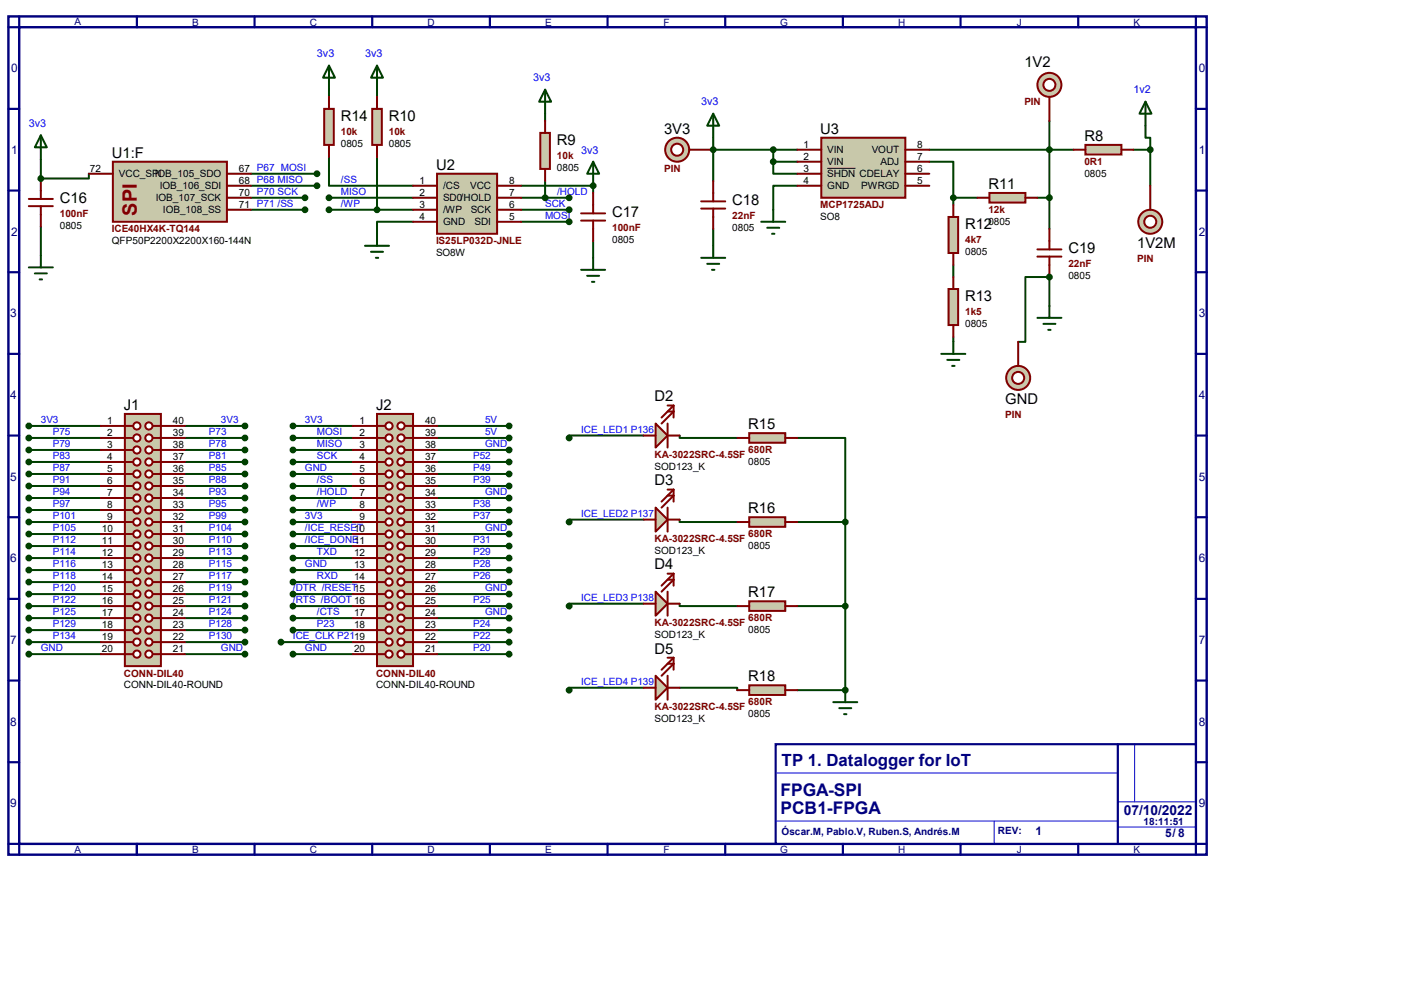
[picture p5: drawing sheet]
<svg xmlns="http://www.w3.org/2000/svg" width="297mm" height="210mm" viewBox="0 0 297 210" stroke-linecap="round" stroke-linejoin="round" font-family="sans-serif">
<path d="M1.8 3.5h253.5v177.3h-253.5zM4.1 5.8h248.9v172.7h-248.9z" fill="none" stroke="#000080" stroke-width=".51"/>
<path d="M4.1 3.5v2.3h-2.3M29 3.5v2.3" fill="none" stroke="#000080" stroke-width=".47"/>
<path d="M164.1 157.4h88.9v21.1h-88.9z" fill="#fff" stroke="#000080" stroke-width=".47"/>
<g fill="none" stroke="#000080" stroke-width=".47">
<path d="M53.8 3.5v2.3M78.7 3.5v2.3M103.6 3.5v2.3M128.5 3.5v2.3M153.4 3.5v2.3M178.3 3.5v2.3M203.2 3.5v2.3M228.1 3.5v2.3M253 3.5v2.3h2.3M1.8 23h2.3M253 23h2.3M1.8 40.3h2.3"/>
<path d="M1.8 57.6h2.3M253 40.3h2.3M253 57.6h2.3M1.8 74.8h2.3M253 74.8h2.3M1.8 92.1h2.3M253 92.1h2.3M1.8 109.4h2.3M253 109.4h2.3M1.8 126.7h2.3M253 126.7h2.3M1.8 143.9h2.3"/>
<path d="M236.5 157.4v21.1M253 143.9h2.3M1.8 178.5h2.3v2.3M1.8 161.2h2.3M29 178.5v2.3M53.8 178.5v2.3M78.7 178.5v2.3M103.6 178.5v2.3M128.5 178.5v2.3M153.4 178.5v2.3M178.3 178.5v2.3M203.2 178.5v2.3"/>
<path d="M228.1 178.5v2.3M253 161.2h2.3M255.3 178.5h-2.3v2.3"/>
</g>
<path d="M240 157.4v12.2M164.1 173.7h72.4M164.3 163.5h71.9M210.3 173.7v4.8M236.5 169.6h16.2M236.5 174.9h16.5" fill="none" stroke="#0000c0" stroke-width=".21"/>
<path d="M8.6 33.7v4.1M168.7 39.3h-5.1v5.1M8.6 47.9v6.1M87.4 46.9h-7.6v2.5M125.5 51v3.5M150.9 48.4v3.6" fill="none" stroke="#004000" stroke-width=".42"/>
<circle cx="8.6" cy="37.8" r=".21" fill="#004000"/>
<path d="M69.6 19v1.5M79.8 19v1.5M18.8 36.7v1.1h-10.2M69.6 33.2v6.1h17.8M115.3 24v1.6M125.5 39.3v1.5" fill="none" stroke="#004000" stroke-width=".42"/>
<circle cx="125.5" cy="39.3" r=".21" fill="#004000"/>
<path d="M110.2 39.3h15.3M150.9 31.7h17.8M150.9 29.1v9.2M163.6 34.2v2.5h5.1M163.6 34.2h5.1M163.6 31.7v2.5" fill="none" stroke="#004000" stroke-width=".42"/>
<circle cx="150.9" cy="31.7" r=".21" fill="#004000"/>
<path d="M196.6 34.2h5.1v7.6M201.7 41.8v1.5M201.7 56v2.6M201.7 41.8h5.1M222 58.6h-5.1v13.7h-1.5M201.7 71.3v1" fill="none" stroke="#004000" stroke-width=".42"/>
<circle cx="222" cy="58.6" r=".21" fill="#004000"/>
<path d="M196.6 31.7h30.5M222 25.6v22.8M239.8 31.7h3.5M242.3 26.6v2.5h1v2.6M243.3 31.7v7.6M219.5 41.8h2.5M222 58.6v6.1M168.7 146h10.1" fill="none" stroke="#004000" stroke-width=".42"/>
<circle cx="178.8" cy="146" r=".21" fill="#004000"/>
<g fill="none" stroke="#004000" stroke-width=".42">
<path d="M53.1 36.7h14M53.1 39.3h14M79.8 33.2v11.2M115.3 38.3v3.5M53.1 41.8h11.4M53.1 44.4h11.4M69.6 41.8h17.8M69.6 44.4h17.8M110.2 41.8h10.2M110.2 44.4h10.2M110.2 46.9h10.2M6.1 90.1h15.2"/>
<path d="M6.1 92.6h15.2M6.1 95.2h15.2M6.1 97.7h15.2M39.1 90.1h12.7M39.1 92.6h12.7M39.1 95.2h12.7M39.1 97.7h12.7M62 90.1h12.7M62 92.6h12.7M62 95.2h12.7M62 97.7h12.7M92.5 90.1h15.2"/>
<path d="M92.5 92.6h15.2M92.5 95.2h15.2M92.5 97.7h15.2M136.1 92.1h-15.7v.5M143.8 92.1v.5h12.2M168.7 92.6h10.1v17.8M6.1 110.4h15.2M6.1 100.2h15.2M6.1 102.8h15.2M6.1 105.3h15.2M6.1 107.9h15.2M6.1 112.9h15.2"/>
<path d="M6.1 115.5h15.2M6.1 118h15.2M39.1 110.4h12.7M39.1 100.2h12.7M39.1 102.8h12.7M39.1 105.3h12.7M39.1 107.9h12.7M39.1 112.9h12.7M39.1 115.5h12.7M39.1 118h12.7M62 110.4h12.7M62 100.2h12.7"/>
<path d="M62 102.8h12.7M62 105.3h12.7M62 107.9h12.7M62 112.9h12.7M62 115.5h12.7M62 118h12.7M92.5 110.4h15.2M92.5 100.2h15.2M92.5 102.8h15.2M92.5 105.3h15.2M92.5 107.9h15.2M92.5 112.9h15.2"/>
<path d="M92.5 115.5h15.2M92.5 118h15.2M136.1 109.9h-15.7v.5M143.8 109.9v.5h12.2M168.7 110.4h10.1M178.8 110.4v35.6M6.1 128.2h15.2M6.1 120.6h15.2M6.1 123.1h15.2M6.1 125.6h15.2M6.1 130.7h15.2M6.1 133.3h15.2"/>
<path d="M6.1 135.8h15.2M6.1 138.3h15.2M39.1 128.2h12.7M39.1 120.6h12.7M39.1 123.1h12.7M39.1 125.6h12.7M39.1 130.7h12.7M39.1 133.3h12.7M39.1 135.8h12.7M39.1 138.3h12.7M59.4 135.8h15.3M62 128.2h12.7"/>
<path d="M62 120.6h12.7M62 123.1h12.7M62 125.6h12.7M62 130.7h12.7M62 133.3h12.7M62 138.3h12.7M92.5 128.2h15.2M92.5 120.6h15.2M92.5 123.1h15.2M92.5 125.6h15.2M92.5 130.7h15.2M92.5 133.3h15.2"/>
<path d="M92.5 135.8h15.2M92.5 138.3h15.2M136.1 127.7h-15.7v.5M143.8 127.7v.5h12.2M168.7 128.2h10.1M136.1 145.5h-15.7v.5M143.8 145.5h12.2v.5"/>
</g>
<path d="M23.9 34.2h24.1v12.7h-24.1z" fill="#c8c8aa" stroke="#800000" stroke-width=".42"/>
<path d="M18.8 36.7h5.1M48 36.7h5.1M48 39.3h5.1M48 41.8h5.1M48 44.4h5.1" fill="none" stroke="#800000" stroke-width=".42"/>
<path d="M92.5 36.7h12.7v12.7h-12.7z" fill="#c8c8aa" stroke="#800000" stroke-width=".42"/>
<path d="M87.4 39.3h5.1M105.2 39.3h5M87.4 41.8h5.1M87.4 44.4h5.1M87.4 46.9h5.1M105.2 41.8h5M105.2 44.4h5M105.2 46.9h5" fill="none" stroke="#800000" stroke-width=".42"/>
<path d="M173.7 29.1h17.8v12.7h-17.8z" fill="#c8c8aa" stroke="#800000" stroke-width=".42"/>
<path d="M168.7 31.7h5M168.7 34.2h5M168.7 36.7h5M168.7 39.3h5M191.5 31.7h5.1M191.5 34.2h5.1M191.5 36.7h5.1M191.5 39.3h5.1" fill="none" stroke="#800000" stroke-width=".42"/>
<path d="M175 35.6h6" fill="none" stroke="#000" stroke-width=".21"/>
<path d="M26.4 87.5h7.6v53.4h-7.6z" fill="#c8c8aa" stroke="#800000" stroke-width=".42"/>
<path d="M26.4 90.1h1.8" fill="none" stroke="#800000" stroke-width=".42"/>
<circle cx="29" cy="90.1" r=".76" fill="#fff" stroke="#800000" stroke-width=".42"/>
<path d="M26.4 92.6h1.8" fill="none" stroke="#800000" stroke-width=".42"/>
<circle cx="29" cy="92.6" r=".76" fill="#fff" stroke="#800000" stroke-width=".42"/>
<path d="M26.4 95.2h1.8" fill="none" stroke="#800000" stroke-width=".42"/>
<circle cx="29" cy="95.2" r=".76" fill="#fff" stroke="#800000" stroke-width=".42"/>
<path d="M26.4 97.7h1.8" fill="none" stroke="#800000" stroke-width=".42"/>
<circle cx="29" cy="97.7" r=".76" fill="#fff" stroke="#800000" stroke-width=".42"/>
<path d="M32.3 90.1h1.7" fill="none" stroke="#800000" stroke-width=".42"/>
<circle cx="31.5" cy="90.1" r=".76" fill="#fff" stroke="#800000" stroke-width=".42"/>
<path d="M32.3 92.6h1.7" fill="none" stroke="#800000" stroke-width=".42"/>
<circle cx="31.5" cy="92.6" r=".76" fill="#fff" stroke="#800000" stroke-width=".42"/>
<path d="M32.3 95.2h1.7" fill="none" stroke="#800000" stroke-width=".42"/>
<circle cx="31.5" cy="95.2" r=".76" fill="#fff" stroke="#800000" stroke-width=".42"/>
<path d="M32.3 97.7h1.7" fill="none" stroke="#800000" stroke-width=".42"/>
<circle cx="31.5" cy="97.7" r=".76" fill="#fff" stroke="#800000" stroke-width=".42"/>
<path d="M26.4 100.2h1.8" fill="none" stroke="#800000" stroke-width=".42"/>
<circle cx="29" cy="100.2" r=".76" fill="#fff" stroke="#800000" stroke-width=".42"/>
<path d="M32.3 100.2h1.7" fill="none" stroke="#800000" stroke-width=".42"/>
<circle cx="31.5" cy="100.2" r=".76" fill="#fff" stroke="#800000" stroke-width=".42"/>
<path d="M26.4 102.8h1.8" fill="none" stroke="#800000" stroke-width=".42"/>
<circle cx="29" cy="102.8" r=".76" fill="#fff" stroke="#800000" stroke-width=".42"/>
<path d="M32.3 102.8h1.7" fill="none" stroke="#800000" stroke-width=".42"/>
<circle cx="31.5" cy="102.8" r=".76" fill="#fff" stroke="#800000" stroke-width=".42"/>
<path d="M26.4 105.3h1.8" fill="none" stroke="#800000" stroke-width=".42"/>
<circle cx="29" cy="105.3" r=".76" fill="#fff" stroke="#800000" stroke-width=".42"/>
<path d="M32.3 105.3h1.7" fill="none" stroke="#800000" stroke-width=".42"/>
<circle cx="31.5" cy="105.3" r=".76" fill="#fff" stroke="#800000" stroke-width=".42"/>
<path d="M26.4 107.9h1.8" fill="none" stroke="#800000" stroke-width=".42"/>
<circle cx="29" cy="107.9" r=".76" fill="#fff" stroke="#800000" stroke-width=".42"/>
<path d="M32.3 107.9h1.7" fill="none" stroke="#800000" stroke-width=".42"/>
<circle cx="31.5" cy="107.9" r=".76" fill="#fff" stroke="#800000" stroke-width=".42"/>
<path d="M26.4 110.4h1.8" fill="none" stroke="#800000" stroke-width=".42"/>
<circle cx="29" cy="110.4" r=".76" fill="#fff" stroke="#800000" stroke-width=".42"/>
<path d="M32.3 110.4h1.7" fill="none" stroke="#800000" stroke-width=".42"/>
<circle cx="31.5" cy="110.4" r=".76" fill="#fff" stroke="#800000" stroke-width=".42"/>
<path d="M26.4 112.9h1.8" fill="none" stroke="#800000" stroke-width=".42"/>
<circle cx="29" cy="112.9" r=".76" fill="#fff" stroke="#800000" stroke-width=".42"/>
<path d="M32.3 112.9h1.7" fill="none" stroke="#800000" stroke-width=".42"/>
<circle cx="31.5" cy="112.9" r=".76" fill="#fff" stroke="#800000" stroke-width=".42"/>
<path d="M26.4 115.5h1.8" fill="none" stroke="#800000" stroke-width=".42"/>
<circle cx="29" cy="115.5" r=".76" fill="#fff" stroke="#800000" stroke-width=".42"/>
<path d="M32.3 115.5h1.7" fill="none" stroke="#800000" stroke-width=".42"/>
<circle cx="31.5" cy="115.5" r=".76" fill="#fff" stroke="#800000" stroke-width=".42"/>
<path d="M26.4 118h1.8" fill="none" stroke="#800000" stroke-width=".42"/>
<circle cx="29" cy="118" r=".76" fill="#fff" stroke="#800000" stroke-width=".42"/>
<path d="M32.3 118h1.7" fill="none" stroke="#800000" stroke-width=".42"/>
<circle cx="31.5" cy="118" r=".76" fill="#fff" stroke="#800000" stroke-width=".42"/>
<path d="M26.4 120.6h1.8" fill="none" stroke="#800000" stroke-width=".42"/>
<circle cx="29" cy="120.6" r=".76" fill="#fff" stroke="#800000" stroke-width=".42"/>
<path d="M32.3 120.6h1.7" fill="none" stroke="#800000" stroke-width=".42"/>
<circle cx="31.5" cy="120.6" r=".76" fill="#fff" stroke="#800000" stroke-width=".42"/>
<path d="M26.4 123.1h1.8" fill="none" stroke="#800000" stroke-width=".42"/>
<circle cx="29" cy="123.1" r=".76" fill="#fff" stroke="#800000" stroke-width=".42"/>
<path d="M32.3 123.1h1.7" fill="none" stroke="#800000" stroke-width=".42"/>
<circle cx="31.5" cy="123.1" r=".76" fill="#fff" stroke="#800000" stroke-width=".42"/>
<path d="M26.4 125.6h1.8" fill="none" stroke="#800000" stroke-width=".42"/>
<circle cx="29" cy="125.6" r=".76" fill="#fff" stroke="#800000" stroke-width=".42"/>
<path d="M32.3 125.6h1.7" fill="none" stroke="#800000" stroke-width=".42"/>
<circle cx="31.5" cy="125.6" r=".76" fill="#fff" stroke="#800000" stroke-width=".42"/>
<path d="M26.4 128.2h1.8" fill="none" stroke="#800000" stroke-width=".42"/>
<circle cx="29" cy="128.2" r=".76" fill="#fff" stroke="#800000" stroke-width=".42"/>
<path d="M32.3 128.2h1.7" fill="none" stroke="#800000" stroke-width=".42"/>
<circle cx="31.5" cy="128.2" r=".76" fill="#fff" stroke="#800000" stroke-width=".42"/>
<path d="M26.4 130.7h1.8" fill="none" stroke="#800000" stroke-width=".42"/>
<circle cx="29" cy="130.7" r=".76" fill="#fff" stroke="#800000" stroke-width=".42"/>
<path d="M32.3 130.7h1.7" fill="none" stroke="#800000" stroke-width=".42"/>
<circle cx="31.5" cy="130.7" r=".76" fill="#fff" stroke="#800000" stroke-width=".42"/>
<path d="M26.4 133.3h1.8" fill="none" stroke="#800000" stroke-width=".42"/>
<circle cx="29" cy="133.3" r=".76" fill="#fff" stroke="#800000" stroke-width=".42"/>
<path d="M32.3 133.3h1.7" fill="none" stroke="#800000" stroke-width=".42"/>
<circle cx="31.5" cy="133.3" r=".76" fill="#fff" stroke="#800000" stroke-width=".42"/>
<path d="M26.4 135.8h1.8" fill="none" stroke="#800000" stroke-width=".42"/>
<circle cx="29" cy="135.8" r=".76" fill="#fff" stroke="#800000" stroke-width=".42"/>
<path d="M32.3 135.8h1.7" fill="none" stroke="#800000" stroke-width=".42"/>
<circle cx="31.5" cy="135.8" r=".76" fill="#fff" stroke="#800000" stroke-width=".42"/>
<path d="M26.4 138.3h1.8" fill="none" stroke="#800000" stroke-width=".42"/>
<circle cx="29" cy="138.3" r=".76" fill="#fff" stroke="#800000" stroke-width=".42"/>
<path d="M32.3 138.3h1.7" fill="none" stroke="#800000" stroke-width=".42"/>
<circle cx="31.5" cy="138.3" r=".76" fill="#fff" stroke="#800000" stroke-width=".42"/>
<g fill="none" stroke="#800000" stroke-width=".42">
<path d="M21.3 90.1h5.1M21.3 92.6h5.1M21.3 95.2h5.1M21.3 97.7h5.1M34 90.1h5.1M34 92.6h5.1M34 95.2h5.1M34 97.7h5.1M21.3 100.2h5.1M21.3 102.8h5.1M21.3 105.3h5.1M21.3 107.9h5.1"/>
<path d="M21.3 110.4h5.1M21.3 112.9h5.1M21.3 115.5h5.1M21.3 118h5.1M34 100.2h5.1M34 102.8h5.1M34 105.3h5.1M34 107.9h5.1M34 110.4h5.1M34 112.9h5.1M34 115.5h5.1M34 118h5.1"/>
<path d="M21.3 120.6h5.1M21.3 123.1h5.1M21.3 125.6h5.1M21.3 128.2h5.1M21.3 130.7h5.1M21.3 133.3h5.1M21.3 135.8h5.1M21.3 138.3h5.1M34 120.6h5.1M34 123.1h5.1M34 125.6h5.1M34 128.2h5.1"/>
<path d="M34 130.7h5.1M34 133.3h5.1M34 135.8h5.1M34 138.3h5.1"/>
</g>
<path d="M79.8 87.5h7.6v53.4h-7.6z" fill="#c8c8aa" stroke="#800000" stroke-width=".42"/>
<path d="M79.8 90.1h1.7" fill="none" stroke="#800000" stroke-width=".42"/>
<circle cx="82.3" cy="90.1" r=".76" fill="#fff" stroke="#800000" stroke-width=".42"/>
<path d="M79.8 92.6h1.7" fill="none" stroke="#800000" stroke-width=".42"/>
<circle cx="82.3" cy="92.6" r=".76" fill="#fff" stroke="#800000" stroke-width=".42"/>
<path d="M79.8 95.2h1.7" fill="none" stroke="#800000" stroke-width=".42"/>
<circle cx="82.3" cy="95.2" r=".76" fill="#fff" stroke="#800000" stroke-width=".42"/>
<path d="M79.8 97.7h1.7" fill="none" stroke="#800000" stroke-width=".42"/>
<circle cx="82.3" cy="97.7" r=".76" fill="#fff" stroke="#800000" stroke-width=".42"/>
<path d="M85.6 90.1h1.8" fill="none" stroke="#800000" stroke-width=".42"/>
<circle cx="84.8" cy="90.1" r=".76" fill="#fff" stroke="#800000" stroke-width=".42"/>
<path d="M85.6 92.6h1.8" fill="none" stroke="#800000" stroke-width=".42"/>
<circle cx="84.8" cy="92.6" r=".76" fill="#fff" stroke="#800000" stroke-width=".42"/>
<path d="M85.6 95.2h1.8" fill="none" stroke="#800000" stroke-width=".42"/>
<circle cx="84.8" cy="95.2" r=".76" fill="#fff" stroke="#800000" stroke-width=".42"/>
<path d="M85.6 97.7h1.8" fill="none" stroke="#800000" stroke-width=".42"/>
<circle cx="84.8" cy="97.7" r=".76" fill="#fff" stroke="#800000" stroke-width=".42"/>
<path d="M79.8 100.2h1.7" fill="none" stroke="#800000" stroke-width=".42"/>
<circle cx="82.3" cy="100.2" r=".76" fill="#fff" stroke="#800000" stroke-width=".42"/>
<path d="M85.6 100.2h1.8" fill="none" stroke="#800000" stroke-width=".42"/>
<circle cx="84.8" cy="100.2" r=".76" fill="#fff" stroke="#800000" stroke-width=".42"/>
<path d="M79.8 102.8h1.7" fill="none" stroke="#800000" stroke-width=".42"/>
<circle cx="82.3" cy="102.8" r=".76" fill="#fff" stroke="#800000" stroke-width=".42"/>
<path d="M85.6 102.8h1.8" fill="none" stroke="#800000" stroke-width=".42"/>
<circle cx="84.8" cy="102.8" r=".76" fill="#fff" stroke="#800000" stroke-width=".42"/>
<path d="M79.8 105.3h1.7" fill="none" stroke="#800000" stroke-width=".42"/>
<circle cx="82.3" cy="105.3" r=".76" fill="#fff" stroke="#800000" stroke-width=".42"/>
<path d="M85.6 105.3h1.8" fill="none" stroke="#800000" stroke-width=".42"/>
<circle cx="84.8" cy="105.3" r=".76" fill="#fff" stroke="#800000" stroke-width=".42"/>
<path d="M79.8 107.9h1.7" fill="none" stroke="#800000" stroke-width=".42"/>
<circle cx="82.3" cy="107.9" r=".76" fill="#fff" stroke="#800000" stroke-width=".42"/>
<path d="M85.6 107.9h1.8" fill="none" stroke="#800000" stroke-width=".42"/>
<circle cx="84.8" cy="107.9" r=".76" fill="#fff" stroke="#800000" stroke-width=".42"/>
<path d="M79.8 110.4h1.7" fill="none" stroke="#800000" stroke-width=".42"/>
<circle cx="82.3" cy="110.4" r=".76" fill="#fff" stroke="#800000" stroke-width=".42"/>
<path d="M85.6 110.4h1.8" fill="none" stroke="#800000" stroke-width=".42"/>
<circle cx="84.8" cy="110.4" r=".76" fill="#fff" stroke="#800000" stroke-width=".42"/>
<path d="M79.8 112.9h1.7" fill="none" stroke="#800000" stroke-width=".42"/>
<circle cx="82.3" cy="112.9" r=".76" fill="#fff" stroke="#800000" stroke-width=".42"/>
<path d="M85.6 112.9h1.8" fill="none" stroke="#800000" stroke-width=".42"/>
<circle cx="84.8" cy="112.9" r=".76" fill="#fff" stroke="#800000" stroke-width=".42"/>
<path d="M79.8 115.5h1.7" fill="none" stroke="#800000" stroke-width=".42"/>
<circle cx="82.3" cy="115.5" r=".76" fill="#fff" stroke="#800000" stroke-width=".42"/>
<path d="M85.6 115.5h1.8" fill="none" stroke="#800000" stroke-width=".42"/>
<circle cx="84.8" cy="115.5" r=".76" fill="#fff" stroke="#800000" stroke-width=".42"/>
<path d="M79.8 118h1.7" fill="none" stroke="#800000" stroke-width=".42"/>
<circle cx="82.3" cy="118" r=".76" fill="#fff" stroke="#800000" stroke-width=".42"/>
<path d="M85.6 118h1.8" fill="none" stroke="#800000" stroke-width=".42"/>
<circle cx="84.8" cy="118" r=".76" fill="#fff" stroke="#800000" stroke-width=".42"/>
<path d="M79.8 120.6h1.7" fill="none" stroke="#800000" stroke-width=".42"/>
<circle cx="82.3" cy="120.6" r=".76" fill="#fff" stroke="#800000" stroke-width=".42"/>
<path d="M85.6 120.6h1.8" fill="none" stroke="#800000" stroke-width=".42"/>
<circle cx="84.8" cy="120.6" r=".76" fill="#fff" stroke="#800000" stroke-width=".42"/>
<path d="M79.8 123.1h1.7" fill="none" stroke="#800000" stroke-width=".42"/>
<circle cx="82.3" cy="123.1" r=".76" fill="#fff" stroke="#800000" stroke-width=".42"/>
<path d="M85.6 123.1h1.8" fill="none" stroke="#800000" stroke-width=".42"/>
<circle cx="84.8" cy="123.1" r=".76" fill="#fff" stroke="#800000" stroke-width=".42"/>
<path d="M79.8 125.6h1.7" fill="none" stroke="#800000" stroke-width=".42"/>
<circle cx="82.3" cy="125.6" r=".76" fill="#fff" stroke="#800000" stroke-width=".42"/>
<path d="M85.6 125.6h1.8" fill="none" stroke="#800000" stroke-width=".42"/>
<circle cx="84.8" cy="125.6" r=".76" fill="#fff" stroke="#800000" stroke-width=".42"/>
<path d="M79.8 128.2h1.7" fill="none" stroke="#800000" stroke-width=".42"/>
<circle cx="82.3" cy="128.2" r=".76" fill="#fff" stroke="#800000" stroke-width=".42"/>
<path d="M85.6 128.2h1.8" fill="none" stroke="#800000" stroke-width=".42"/>
<circle cx="84.8" cy="128.2" r=".76" fill="#fff" stroke="#800000" stroke-width=".42"/>
<path d="M79.8 130.7h1.7" fill="none" stroke="#800000" stroke-width=".42"/>
<circle cx="82.3" cy="130.7" r=".76" fill="#fff" stroke="#800000" stroke-width=".42"/>
<path d="M85.6 130.7h1.8" fill="none" stroke="#800000" stroke-width=".42"/>
<circle cx="84.8" cy="130.7" r=".76" fill="#fff" stroke="#800000" stroke-width=".42"/>
<path d="M79.8 133.3h1.7" fill="none" stroke="#800000" stroke-width=".42"/>
<circle cx="82.3" cy="133.3" r=".76" fill="#fff" stroke="#800000" stroke-width=".42"/>
<path d="M85.6 133.3h1.8" fill="none" stroke="#800000" stroke-width=".42"/>
<circle cx="84.8" cy="133.3" r=".76" fill="#fff" stroke="#800000" stroke-width=".42"/>
<path d="M79.8 135.8h1.7" fill="none" stroke="#800000" stroke-width=".42"/>
<circle cx="82.3" cy="135.8" r=".76" fill="#fff" stroke="#800000" stroke-width=".42"/>
<path d="M85.6 135.8h1.8" fill="none" stroke="#800000" stroke-width=".42"/>
<circle cx="84.8" cy="135.8" r=".76" fill="#fff" stroke="#800000" stroke-width=".42"/>
<path d="M79.8 138.3h1.7" fill="none" stroke="#800000" stroke-width=".42"/>
<circle cx="82.3" cy="138.3" r=".76" fill="#fff" stroke="#800000" stroke-width=".42"/>
<path d="M85.6 138.3h1.8" fill="none" stroke="#800000" stroke-width=".42"/>
<circle cx="84.8" cy="138.3" r=".76" fill="#fff" stroke="#800000" stroke-width=".42"/>
<g fill="none" stroke="#800000" stroke-width=".42">
<path d="M8.6 37.8v4.3M150.9 38.3v4.3M6.1 43.6h5.1M6.1 42.1h5.1M8.6 43.6v4.3M122.9 46.7h5.1M122.9 45.1h5.1M125.5 40.8v4.3M125.5 46.7v4.3M148.3 44.1h5.1M148.3 42.6h5.1M150.9 44.1v4.3"/>
<path d="M219.5 54.3h5M219.5 52.7h5M222 48.4v4.3M222 54.3v4.3M74.7 90.1h5.1M74.7 92.6h5.1M74.7 95.2h5.1M74.7 97.7h5.1M87.4 90.1h5.1M87.4 92.6h5.1M87.4 95.2h5.1M87.4 97.7h5.1"/>
<path d="M74.7 100.2h5.1M74.7 102.8h5.1M74.7 105.3h5.1M74.7 107.9h5.1M74.7 110.4h5.1M74.7 112.9h5.1M74.7 115.5h5.1M74.7 118h5.1M87.4 100.2h5.1M87.4 102.8h5.1M87.4 105.3h5.1M87.4 107.9h5.1"/>
<path d="M87.4 110.4h5.1M87.4 112.9h5.1M87.4 115.5h5.1M87.4 118h5.1M74.7 120.6h5.1M74.7 123.1h5.1M74.7 125.6h5.1M74.7 128.2h5.1M74.7 130.7h5.1M74.7 133.3h5.1M74.7 135.8h5.1M74.7 138.3h5.1"/>
<path d="M87.4 120.6h5.1M87.4 123.1h5.1M87.4 125.6h5.1M87.4 128.2h5.1M87.4 130.7h5.1M87.4 133.3h5.1M87.4 135.8h5.1M87.4 138.3h5.1"/>
</g>
<g fill="none" stroke="#004000" stroke-width=".42">
<path d="M69.6 13.9l1.3 2.5h-2.6zM69.6 13.9v5.1M79.8 13.9l1.2 2.5h-2.5zM79.8 13.9v5.1M115.3 19l1.3 2.5h-2.6zM115.3 19v5M8.6 28.6l1.3 2.6h-2.5zM8.6 28.6v5.1M150.9 24l1.2 2.6h-2.5zM150.9 24v5.1M242.3 21.5l1.3 2.5h-2.6zM242.3 21.5v5.1"/>
<path d="M6.1 56.6h5.1M7.4 57.8h2.5M8.4 59.1h.5M8.6 54v2.6M77.2 52h5.1M78.5 53.3h2.5M79.5 54.5h.5M79.8 49.4v2.6M122.9 57.1h5.1M124.2 58.3h2.5M125.2 59.6h.5M125.5 54.5v2.6"/>
<path d="M148.3 54.5h5.1M149.6 55.8h2.5M150.6 57.1h.5M150.9 52v2.5M161 46.9h5.1M162.3 48.2h2.5M163.3 49.4h.5M163.6 44.4v2.5M199.1 74.8h5.1M200.4 76.1h2.5M201.4 77.4h.5M201.7 72.3v2.5"/>
<path d="M219.5 67.2h5M220.7 68.5h2.6M221.7 69.8h.5M222 64.7v2.5"/>
</g>
<circle cx="8.6" cy="37.8" r=".51" fill="#004000" stroke="#004000" stroke-width=".42"/>
<path d="M68.6 23h2v7.6h-2z" fill="#c8c8aa" stroke="#800000" stroke-width=".42"/>
<path d="M69.6 20.5v2.5M69.6 30.6v2.6" fill="none" stroke="#800000" stroke-width=".42"/>
<path d="M78.7 23h2.1v7.6h-2.1z" fill="#c8c8aa" stroke="#800000" stroke-width=".42"/>
<path d="M79.8 20.5v2.5M79.8 30.6v2.6" fill="none" stroke="#800000" stroke-width=".42"/>
<path d="M114.3 28.1h2v7.6h-2z" fill="#c8c8aa" stroke="#800000" stroke-width=".42"/>
<path d="M115.3 25.6v2.5M115.3 35.7v2.6" fill="none" stroke="#800000" stroke-width=".42"/>
<path d="M125.5 34.2l1.2 2.5h-2.5zM125.5 34.2v5.1" fill="none" stroke="#004000" stroke-width=".42"/>
<g fill="#004000" stroke="#004000" stroke-width=".42">
<circle cx="125.5" cy="39.3" r=".51"/>
<circle cx="163.6" cy="31.7" r=".51"/>
<circle cx="163.6" cy="34.2" r=".51"/>
</g>
<circle cx="143.3" cy="31.7" r="2.54" fill="#c8c8aa" stroke="#800000" stroke-width=".42"/>
<circle cx="143.3" cy="31.7" r="1.27" fill="#fff" stroke="#800000" stroke-width=".42"/>
<path d="M145.8 31.7h5.1" fill="none" stroke="#800000" stroke-width=".42"/>
<circle cx="150.9" cy="31.7" r=".51" fill="#004000" stroke="#004000" stroke-width=".42"/>
<circle cx="222" cy="17.9" r="2.54" fill="#c8c8aa" stroke="#800000" stroke-width=".42"/>
<circle cx="222" cy="17.9" r="1.27" fill="#fff" stroke="#800000" stroke-width=".42"/>
<path d="M222 20.5v5.1" fill="none" stroke="#800000" stroke-width=".42"/>
<path d="M209.3 40.8h7.6v2h-7.6z" fill="#c8c8aa" stroke="#800000" stroke-width=".42"/>
<path d="M206.8 41.8h2.5M216.9 41.8h2.6" fill="none" stroke="#800000" stroke-width=".42"/>
<path d="M200.7 45.9h2v7.6h-2z" fill="#c8c8aa" stroke="#800000" stroke-width=".42"/>
<path d="M201.7 43.3v2.6M201.7 53.5v2.5" fill="none" stroke="#800000" stroke-width=".42"/>
<path d="M200.7 61.1h2v7.6h-2z" fill="#c8c8aa" stroke="#800000" stroke-width=".42"/>
<path d="M201.7 58.6v2.5M201.7 68.7v2.6" fill="none" stroke="#800000" stroke-width=".42"/>
<path d="M229.6 30.6h7.6v2.1h-7.6z" fill="#c8c8aa" stroke="#800000" stroke-width=".42"/>
<path d="M227.1 31.7h2.5M237.2 31.7h2.6" fill="none" stroke="#800000" stroke-width=".42"/>
<circle cx="201.7" cy="41.8" r=".51" fill="#004000" stroke="#004000" stroke-width=".42"/>
<circle cx="215.4" cy="79.9" r="2.54" fill="#c8c8aa" stroke="#800000" stroke-width=".42"/>
<circle cx="215.4" cy="79.9" r="1.27" fill="#fff" stroke="#800000" stroke-width=".42"/>
<path d="M215.4 72.3v5.1" fill="none" stroke="#800000" stroke-width=".42"/>
<circle cx="243.3" cy="46.9" r="2.54" fill="#c8c8aa" stroke="#800000" stroke-width=".42"/>
<circle cx="243.3" cy="46.9" r="1.27" fill="#fff" stroke="#800000" stroke-width=".42"/>
<path d="M243.3 39.3v5.1" fill="none" stroke="#800000" stroke-width=".42"/>
<g fill="#004000" stroke="#004000" stroke-width=".42">
<circle cx="222" cy="58.6" r=".51"/>
<circle cx="222" cy="31.7" r=".51"/>
<circle cx="222" cy="41.8" r=".51"/>
<circle cx="243.3" cy="31.7" r=".51"/>
</g>
<path d="M158.5 91.6h7.6v2h-7.6z" fill="#c8c8aa" stroke="#800000" stroke-width=".42"/>
<path d="M156 92.6h2.5M166.1 92.6h2.6" fill="none" stroke="#800000" stroke-width=".42"/>
<path d="M158.5 109.4h7.6v2h-7.6z" fill="#c8c8aa" stroke="#800000" stroke-width=".42"/>
<path d="M156 110.4h2.5M166.1 110.4h2.6" fill="none" stroke="#800000" stroke-width=".42"/>
<path d="M158.5 127.2h7.6v2h-7.6z" fill="#c8c8aa" stroke="#800000" stroke-width=".42"/>
<path d="M156 128.2h2.5M166.1 128.2h2.6" fill="none" stroke="#800000" stroke-width=".42"/>
<path d="M158.5 144.9h7.6v2.1h-7.6z" fill="#c8c8aa" stroke="#800000" stroke-width=".42"/>
<path d="M156 146h2.5M166.1 146h2.6" fill="none" stroke="#800000" stroke-width=".42"/>
<path d="M176.3 148.5h5.1M177.5 149.8h2.6M178.6 151h.5M178.8 146v2.5" fill="none" stroke="#004000" stroke-width=".42"/>
<g fill="#004000" stroke="#004000" stroke-width=".42">
<circle cx="178.8" cy="146" r=".51"/>
<circle cx="178.8" cy="128.2" r=".51"/>
<circle cx="178.8" cy="110.4" r=".51"/>
<circle cx="120.4" cy="41.8" r=".51"/>
<circle cx="115.3" cy="41.8" r=".51"/>
<circle cx="79.8" cy="44.4" r=".51"/>
<circle cx="69.6" cy="41.8" r=".51"/>
<circle cx="69.6" cy="44.4" r=".51"/>
<circle cx="120.4" cy="44.4" r=".51"/>
<circle cx="120.4" cy="46.9" r=".51"/>
<circle cx="67.1" cy="36.7" r=".51"/>
<circle cx="67.1" cy="39.3" r=".51"/>
<circle cx="64.5" cy="41.8" r=".51"/>
<circle cx="64.5" cy="44.4" r=".51"/>
<circle cx="6.1" cy="90.1" r=".51"/>
<circle cx="6.1" cy="92.6" r=".51"/>
<circle cx="6.1" cy="95.2" r=".51"/>
<circle cx="6.1" cy="97.7" r=".51"/>
<circle cx="6.1" cy="100.2" r=".51"/>
<circle cx="6.1" cy="102.8" r=".51"/>
<circle cx="6.1" cy="105.3" r=".51"/>
<circle cx="6.1" cy="107.9" r=".51"/>
<circle cx="6.1" cy="110.4" r=".51"/>
<circle cx="6.1" cy="112.9" r=".51"/>
<circle cx="6.1" cy="115.5" r=".51"/>
<circle cx="6.1" cy="118" r=".51"/>
<circle cx="6.1" cy="120.6" r=".51"/>
<circle cx="6.1" cy="123.1" r=".51"/>
<circle cx="6.1" cy="125.6" r=".51"/>
<circle cx="6.1" cy="128.2" r=".51"/>
<circle cx="6.1" cy="130.7" r=".51"/>
<circle cx="6.1" cy="133.3" r=".51"/>
<circle cx="6.1" cy="135.8" r=".51"/>
<circle cx="6.1" cy="138.3" r=".51"/>
<circle cx="51.8" cy="90.1" r=".51"/>
<circle cx="51.8" cy="92.6" r=".51"/>
<circle cx="51.8" cy="95.2" r=".51"/>
<circle cx="51.8" cy="97.7" r=".51"/>
<circle cx="51.8" cy="100.2" r=".51"/>
<circle cx="51.8" cy="102.8" r=".51"/>
<circle cx="51.8" cy="105.3" r=".51"/>
<circle cx="51.8" cy="107.9" r=".51"/>
<circle cx="51.8" cy="110.4" r=".51"/>
<circle cx="51.8" cy="112.9" r=".51"/>
<circle cx="51.8" cy="115.5" r=".51"/>
<circle cx="51.8" cy="120.6" r=".51"/>
<circle cx="51.8" cy="123.1" r=".51"/>
<circle cx="51.8" cy="125.6" r=".51"/>
<circle cx="51.8" cy="128.2" r=".51"/>
<circle cx="51.8" cy="130.7" r=".51"/>
<circle cx="51.8" cy="133.3" r=".51"/>
<circle cx="51.8" cy="135.8" r=".51"/>
<circle cx="51.8" cy="138.3" r=".51"/>
<circle cx="62" cy="90.1" r=".51"/>
<circle cx="62" cy="92.6" r=".51"/>
<circle cx="62" cy="95.2" r=".51"/>
<circle cx="62" cy="97.7" r=".51"/>
<circle cx="62" cy="100.2" r=".51"/>
<circle cx="62" cy="102.8" r=".51"/>
<circle cx="62" cy="105.3" r=".51"/>
<circle cx="62" cy="107.9" r=".51"/>
<circle cx="62" cy="110.4" r=".51"/>
<circle cx="62" cy="112.9" r=".51"/>
<circle cx="62" cy="115.5" r=".51"/>
<circle cx="62" cy="118" r=".51"/>
<circle cx="62" cy="120.6" r=".51"/>
<circle cx="62" cy="123.1" r=".51"/>
<circle cx="62" cy="125.6" r=".51"/>
<circle cx="62" cy="128.2" r=".51"/>
<circle cx="62" cy="130.7" r=".51"/>
<circle cx="62" cy="133.3" r=".51"/>
<circle cx="62" cy="138.3" r=".51"/>
<circle cx="107.7" cy="90.1" r=".51"/>
<circle cx="107.7" cy="92.6" r=".51"/>
<circle cx="107.7" cy="95.2" r=".51"/>
<circle cx="107.7" cy="97.7" r=".51"/>
<circle cx="107.7" cy="100.2" r=".51"/>
<circle cx="107.7" cy="102.8" r=".51"/>
<circle cx="107.7" cy="105.3" r=".51"/>
<circle cx="107.7" cy="107.9" r=".51"/>
<circle cx="107.7" cy="110.4" r=".51"/>
<circle cx="107.7" cy="112.9" r=".51"/>
<circle cx="107.7" cy="115.5" r=".51"/>
<circle cx="107.7" cy="118" r=".51"/>
<circle cx="107.7" cy="120.6" r=".51"/>
<circle cx="107.7" cy="123.1" r=".51"/>
<circle cx="107.7" cy="125.6" r=".51"/>
<circle cx="107.7" cy="128.2" r=".51"/>
<circle cx="107.7" cy="130.7" r=".51"/>
<circle cx="107.7" cy="133.3" r=".51"/>
<circle cx="107.7" cy="135.8" r=".51"/>
<circle cx="107.7" cy="138.3" r=".51"/>
<circle cx="59.4" cy="135.8" r=".51"/>
<circle cx="51.8" cy="118" r=".51"/>
</g>
<path d="M138.7 89.6l2.5 2.5-2.5 2.6z" fill="#c8c8aa" stroke="#800000" stroke-width=".42"/>
<path d="M136.1 92.1h2.6M141.2 89.6v5.1M141.2 87h1.3l-2.5 2.6M141.2 85.8h1.3M141.2 92.1h2.6M142.5 85.8l-2.5 2.5M142.5 85.8v2.5" fill="none" stroke="#800000" stroke-width=".42"/>
<path d="M138.7 107.4l2.5 2.5-2.5 2.5z" fill="#c8c8aa" stroke="#800000" stroke-width=".42"/>
<path d="M136.1 109.9h2.6M141.2 107.4v5M141.2 104.8h1.3l-2.5 2.6M141.2 103.5h1.3M141.2 109.9h2.6M142.5 103.5l-2.5 2.6M142.5 103.5v2.6" fill="none" stroke="#800000" stroke-width=".42"/>
<path d="M138.7 125.1l2.5 2.6-2.5 2.5z" fill="#c8c8aa" stroke="#800000" stroke-width=".42"/>
<path d="M136.1 127.7h2.6M141.2 125.1v5.1M141.2 122.6h1.3l-2.5 2.5M141.2 121.3h1.3M141.2 127.7h2.6M142.5 121.3l-2.5 2.6M142.5 121.3v2.6" fill="none" stroke="#800000" stroke-width=".42"/>
<g fill="#004000" stroke="#004000" stroke-width=".42">
<circle cx="120.4" cy="92.6" r=".51"/>
<circle cx="120.4" cy="110.4" r=".51"/>
<circle cx="120.4" cy="128.2" r=".51"/>
</g>
<path d="M138.7 142.9l2.5 2.6-2.5 2.5z" fill="#c8c8aa" stroke="#800000" stroke-width=".42"/>
<path d="M141.2 139.1h1.3M142.5 139.1l-2.5 2.5M142.5 139.1v2.5M136.1 145.5h2.6M141.2 142.9v5.1M141.2 140.4h1.3l-2.5 2.5M141.2 145.5h2.6" fill="none" stroke="#800000" stroke-width=".42"/>
<circle cx="120.4" cy="146" r=".51" fill="#004000" stroke="#004000" stroke-width=".42"/>
<text font-size="4.2" fill="#800000" x="29" y="45.6" transform="rotate(-90 29 45.6)">SPI</text>
<g font-size="3.7" fill="#000080">
<text x="165.1" y="172.2">PCB1-FPGA</text>
<text x="165.1" y="168.4">FPGA-SPI</text>
</g>
<text font-size="3.6" fill="#000080" x="165.4" y="162">TP 1. Datalogger for IoT</text>
<g font-size="3.1">
<text x="216.7" y="14.2">1V2</text>
<text x="72.1" y="25.7">R14</text>
<text x="82.3" y="25.7">R10</text>
<text x="140.5" y="28.2">3V3</text>
<text x="173.5" y="28.2">U3</text>
<text x="229.4" y="29.8">R8</text>
<text x="23.7" y="33.3">U1:F</text>
<text x="92.2" y="35.9">U2</text>
<text x="117.8" y="30.7">R9</text>
<text x="209.1" y="39.9">R11</text>
<text x="12.7" y="42.9">C16</text>
<text x="129.5" y="46">C17</text>
<text x="154.9" y="43.4">C18</text>
<text x="204.2" y="48.5">R12</text>
<text x="226" y="53.6">C19</text>
<text x="240.6" y="52.5">1V2M</text>
<text x="204.2" y="63.8">R13</text>
<text x="26.2" y="86.7">J1</text>
<text x="79.5" y="86.7">J2</text>
<text x="138.5" y="84.9">D2</text>
<text x="212.6" y="85.5">GND</text>
<text x="158.3" y="90.7">R15</text>
<text x="138.5" y="102.7">D3</text>
<text x="158.3" y="108.5">R16</text>
<text x="138.5" y="120.4">D4</text>
<text x="158.3" y="126.3">R17</text>
<text x="138.5" y="138.2">D5</text>
<text x="158.3" y="144.1">R18</text>
</g>
<text font-size="2.9" fill="#000080" x="237.7" y="172.3">07/10/2022</text>
<g font-size="2.5" fill="#000080">
<text x="2.4" y="15.3">0</text>
<text x="253.6" y="15.3">0</text>
<text x="2.4" y="32.6">1</text>
<text x="253.6" y="32.6">1</text>
<text x="2.4" y="49.8">2</text>
<text x="253.6" y="49.8">2</text>
<text x="2.1" y="67.1">3</text>
<text x="253.6" y="67.1">3</text>
<text x="2.1" y="84.4">4</text>
<text x="253.6" y="84.4">4</text>
<text x="2.1" y="101.6">5</text>
<text x="253.6" y="101.6">5</text>
<text x="2.1" y="118.9">6</text>
<text x="253.6" y="118.9">6</text>
<text x="2.1" y="136.2">7</text>
<text x="253.6" y="136.2">7</text>
<text x="2.1" y="153.5">8</text>
<text x="253.6" y="153.5">8</text>
<text x="2.1" y="170.7">9</text>
<text x="253.6" y="170.7">9</text>
<text x="219" y="176.6">1</text>
<text x="246.5" y="177.1">5/ 8</text>
</g>
<g font-size="2.3" fill="#00f">
<text x="67.1" y="12.1">3v3</text>
<text x="77.2" y="12.1">3v3</text>
<text x="112.8" y="17.2">3v3</text>
<text x="148.3" y="22.3">3v3</text>
<text x="239.8" y="19.8">1v2</text>
<text x="6.1" y="26.9">3v3</text>
<text x="122.9" y="32.5">3v3</text>
</g>
<g font-size="2.1" fill="#000080">
<text x="15.8" y="5.2">A</text>
<text x="40.7" y="5.5">B</text>
<text x="65.5" y="5.5">C</text>
<text x="90.4" y="5.5">D</text>
<text x="115.4" y="5.5">E</text>
<text x="140.3" y="5.5">F</text>
<text x="165.1" y="5.5">G</text>
<text x="190" y="5.5">H</text>
<text x="215.1" y="5.5">J</text>
<text x="239.8" y="5.5">K</text>
<text x="165.4" y="176.6">Óscar.M, Pablo.V, Ruben.S, Andrés.M</text>
<text x="211.1" y="176.5">REV:</text>
<text x="241.9" y="174.5">18:11:51</text>
<text x="15.8" y="180.5">A</text>
<text x="40.7" y="180.5">B</text>
<text x="65.5" y="180.5">C</text>
<text x="90.4" y="180.5">D</text>
<text x="115.4" y="180.5">E</text>
<text x="140.3" y="180.5">F</text>
<text x="165.1" y="180.5">G</text>
<text x="190" y="180.5">H</text>
<text x="215.1" y="180.5">J</text>
<text x="239.8" y="180.5">K</text>
</g>
<g font-size="2.1" fill="#800000">
<text x="216.7" y="22.3">PIN</text>
<text x="72.1" y="28.6">10k</text>
<text x="82.3" y="28.6">10k</text>
<text x="117.8" y="33.7">10k</text>
<text x="229.4" y="34.9">0R1</text>
<text x="140.5" y="36.4">PIN</text>
<text x="12.7" y="45.9">100nF</text>
<text x="154.9" y="46.4">22nF</text>
<text x="173.5" y="44">MCP1725ADJ</text>
<text x="209.1" y="45">12k</text>
<text x="23.7" y="49.1">ICE40HX4K-TQ144</text>
<text x="92.2" y="51.6">IS25LP032D-JNLE</text>
<text x="129.5" y="48.9">100nF</text>
<text x="204.2" y="51.5">4k7</text>
<text x="226" y="56.6">22nF</text>
<text x="240.6" y="55.5">PIN</text>
<text x="204.2" y="66.7">1k5</text>
<text x="212.6" y="88.5">PIN</text>
<text x="158.3" y="95.8">680R</text>
<text x="138.5" y="96.9">KA-3022SRC-4.5SF</text>
<text x="158.3" y="113.6">680R</text>
<text x="138.5" y="114.6">KA-3022SRC-4.5SF</text>
<text x="158.3" y="131.4">680R</text>
<text x="138.5" y="132.4">KA-3022SRC-4.5SF</text>
<text x="26.2" y="143.1">CONN-DIL40</text>
<text x="79.5" y="143.1">CONN-DIL40</text>
<text x="158.3" y="149.2">680R</text>
<text x="138.5" y="150.2">KA-3022SRC-4.5SF</text>
</g>
<g font-size="2.1">
<text x="72.1" y="31.1">0805</text>
<text x="82.3" y="31.1">0805</text>
<text x="170" y="31.3">1</text>
<text x="170" y="33.8">2</text>
<text x="175" y="32.4">VIN</text>
<text x="175" y="35">VIN</text>
<text x="184.4" y="32.4">VOUT</text>
<text x="186.3" y="35">ADJ</text>
<text x="194.1" y="33.8">7</text>
<text x="194.1" y="31.3">8</text>
<text x="19" y="36.4">72</text>
<text x="25.1" y="37.5">VCC_SPI</text>
<text x="32.7" y="37.5">IOB_105_SDO</text>
<text x="33.8" y="40">IOB_106_SDI</text>
<text x="50.5" y="36.4">67 P67 MOSI</text>
<text x="50.5" y="38.9">68 P68 MISO</text>
<text x="50.5" y="41.4">70 P70 SCK</text>
<text x="88.7" y="38.9">1</text>
<text x="88.7" y="41.4">2</text>
<text x="93.7" y="40">/CS</text>
<text x="99.4" y="40">VCC</text>
<text x="107.7" y="41.4">7</text>
<text x="107.7" y="38.9">8</text>
<text x="117.8" y="36.2">0805</text>
<text x="170" y="36.4">3</text>
<text x="170" y="38.9">4</text>
<text x="175" y="37.5">SHDN CDELAY</text>
<text x="175" y="40">GND</text>
<text x="182.2" y="40">PWRGD</text>
<text x="194.1" y="38.9">5</text>
<text x="194.1" y="36.4">6</text>
<text x="229.4" y="37.4">0805</text>
<text x="32.9" y="42.6">IOB_107_SCK</text>
<text x="34.5" y="45.1">IOB_108_SS</text>
<text x="50.5" y="44">71 P71 /SS</text>
<text x="88.7" y="44">3</text>
<text x="88.7" y="46.5">4</text>
<text x="93.7" y="42.6">SD0/HOLD</text>
<text x="93.7" y="45.1">/WP</text>
<text x="93.7" y="47.7">GND</text>
<text x="99.6" y="45.1">SCK</text>
<text x="100.4" y="47.7">SDI</text>
<text x="107.7" y="46.5">5</text>
<text x="107.7" y="44">6</text>
<text x="173.5" y="46.5">SO8</text>
<text x="209.1" y="47.5">0805</text>
<text x="12.7" y="48.4">0805</text>
<text x="23.7" y="51.6">QFP50P2200X2200X160-144N</text>
<text x="129.5" y="51.4">0805</text>
<text x="154.9" y="48.9">0805</text>
<text x="204.2" y="54">0805</text>
<text x="92.2" y="54.1">SO8W</text>
<text x="226" y="59.1">0805</text>
<text x="204.2" y="69.2">0805</text>
<text x="22.7" y="89.7">1</text>
<text x="36.6" y="89.7">40</text>
<text x="76" y="89.7">1</text>
<text x="89.9" y="89.7">40</text>
<text x="22.7" y="92.2">2</text>
<text x="22.7" y="94.8">3</text>
<text x="36.6" y="92.2">39</text>
<text x="36.6" y="94.8">38</text>
<text x="76" y="92.2">2</text>
<text x="76" y="94.8">3</text>
<text x="89.9" y="92.2">39</text>
<text x="89.9" y="94.8">38</text>
<text x="22.7" y="97.3">4</text>
<text x="22.7" y="99.9">5</text>
<text x="36.6" y="97.3">37</text>
<text x="36.6" y="99.9">36</text>
<text x="76" y="97.3">4</text>
<text x="76" y="99.9">5</text>
<text x="89.9" y="97.3">37</text>
<text x="89.9" y="99.9">36</text>
<text x="138.5" y="99.4">SOD123_K</text>
<text x="158.3" y="98.3">0805</text>
<text x="22.7" y="102.4">6</text>
<text x="22.7" y="104.9">7</text>
<text x="22.7" y="107.5">8</text>
<text x="36.6" y="102.4">35</text>
<text x="36.6" y="104.9">34</text>
<text x="36.6" y="107.5">33</text>
<text x="76" y="102.4">6</text>
<text x="76" y="104.9">7</text>
<text x="76" y="107.5">8</text>
<text x="89.9" y="102.4">35</text>
<text x="89.9" y="104.9">34</text>
<text x="89.9" y="107.5">33</text>
<text x="21.5" y="112.6">10</text>
<text x="22.7" y="110">9</text>
<text x="36.6" y="110">32</text>
<text x="36.6" y="112.6">31</text>
<text x="74.9" y="112.6">10</text>
<text x="76" y="110">9</text>
<text x="89.9" y="110">32</text>
<text x="89.9" y="112.6">31</text>
<text x="21.5" y="115.1">11</text>
<text x="21.5" y="117.6">12</text>
<text x="36.6" y="115.1">30</text>
<text x="36.6" y="117.6">29</text>
<text x="74.9" y="115.1">11</text>
<text x="74.9" y="117.6">12</text>
<text x="89.9" y="115.1">30</text>
<text x="89.9" y="117.6">29</text>
<text x="138.5" y="117.1">SOD123_K</text>
<text x="158.3" y="116.1">0805</text>
<text x="21.5" y="120.2">13</text>
<text x="21.5" y="122.7">14</text>
<text x="21.5" y="125.3">15</text>
<text x="36.6" y="120.2">28</text>
<text x="36.6" y="122.7">27</text>
<text x="36.6" y="125.3">26</text>
<text x="74.9" y="120.2">13</text>
<text x="74.9" y="122.7">14</text>
<text x="89.9" y="120.2">28</text>
<text x="89.9" y="122.7">27</text>
<text x="89.9" y="125.3">26</text>
<text x="21.5" y="127.8">16</text>
<text x="21.5" y="130.3">17</text>
<text x="36.6" y="127.8">25</text>
<text x="36.6" y="130.3">24</text>
<text x="74.9" y="130.3">17</text>
<text x="89.9" y="127.8">25</text>
<text x="89.9" y="130.3">24</text>
<text x="21.5" y="132.9">18</text>
<text x="21.5" y="135.4">19</text>
<text x="21.5" y="138">20</text>
<text x="36.6" y="132.9">23</text>
<text x="36.6" y="135.4">22</text>
<text x="36.6" y="138">21</text>
<text x="74.9" y="132.9">18</text>
<text x="74.9" y="138">20</text>
<text x="89.9" y="132.9">23</text>
<text x="89.9" y="135.4">22</text>
<text x="89.9" y="138">21</text>
<text x="138.5" y="134.9">SOD123_K</text>
<text x="158.3" y="133.9">0805</text>
<text x="26.2" y="145.6">CONN-DIL40-ROUND</text>
<text x="79.5" y="145.6">CONN-DIL40-ROUND</text>
<text x="138.5" y="152.7">SOD123_K</text>
<text x="158.3" y="151.7">0805</text>
</g>
<g font-size="2.1" fill="#00f">
<text x="72.1" y="38.7">/SS</text>
<text x="72.1" y="41.2">MISO</text>
<text x="117.9" y="41.2">/HOLD</text>
<text x="72.1" y="43.8">/WP</text>
<text x="115.3" y="43.8">SCK</text>
<text x="115.3" y="46.3">MOSI</text>
<text x="8.6" y="89.5">3V3</text>
<text x="46.7" y="89.5">3V3</text>
<text x="64.5" y="89.5">3V3</text>
<text x="102.6" y="89.5">5V</text>
<text x="11.2" y="92">P75</text>
<text x="11.2" y="94.6">P79</text>
<text x="44.2" y="92">P73</text>
<text x="44.2" y="94.6">P78</text>
<text x="67.1" y="92">MOSI</text>
<text x="67.1" y="94.6">MISO</text>
<text x="102.6" y="92">5V</text>
<text x="102.6" y="94.6">GND</text>
<text x="122.9" y="91.5">ICE_LED1 P136</text>
<text x="11.2" y="97.1">P83</text>
<text x="11.2" y="99.7">P87</text>
<text x="44.2" y="97.1">P81</text>
<text x="44.2" y="99.7">P85</text>
<text x="64.5" y="99.7">GND</text>
<text x="67.1" y="97.1">SCK</text>
<text x="100.1" y="97.1">P52</text>
<text x="100.1" y="99.7">P49</text>
<text x="11.2" y="102.2">P91</text>
<text x="11.2" y="104.7">P94</text>
<text x="11.2" y="107.3">P97</text>
<text x="44.2" y="102.2">P88</text>
<text x="44.2" y="104.7">P93</text>
<text x="44.2" y="107.3">P95</text>
<text x="67.1" y="102.2">/SS</text>
<text x="67.1" y="104.7">/HOLD</text>
<text x="67.1" y="107.3">/WP</text>
<text x="100.1" y="102.2">P39</text>
<text x="100.1" y="107.3">P38</text>
<text x="102.6" y="104.7">GND</text>
<text x="11.2" y="109.8">P101</text>
<text x="11.2" y="112.4">P105</text>
<text x="44.2" y="109.8">P99</text>
<text x="44.2" y="112.4">P104</text>
<text x="64.5" y="109.8">3V3</text>
<text x="64.5" y="112.4">/ICE_RESET</text>
<text x="100.1" y="109.8">P37</text>
<text x="102.6" y="112.4">GND</text>
<text x="122.9" y="109.3">ICE_LED2 P137</text>
<text x="11.2" y="114.9">P112</text>
<text x="11.2" y="117.4">P114</text>
<text x="11.2" y="120">P116</text>
<text x="44.2" y="114.9">P110</text>
<text x="44.2" y="120">P115</text>
<text x="44.2" y="117.4">P113</text>
<text x="64.5" y="114.9">/ICE_DONE</text>
<text x="64.5" y="120">GND</text>
<text x="67.1" y="117.4">TXD</text>
<text x="100.1" y="114.9">P31</text>
<text x="100.1" y="117.4">P29</text>
<text x="100.1" y="120">P28</text>
<text x="11.2" y="122.5">P118</text>
<text x="11.2" y="125.1">P120</text>
<text x="44.2" y="122.5">P117</text>
<text x="44.2" y="125.1">P119</text>
<text x="62" y="125.1">/DTR /RESET15</text>
<text x="67.1" y="122.5">RXD</text>
<text x="100.1" y="122.5">P26</text>
<text x="102.6" y="125.1">GND</text>
<text x="11.2" y="127.6">P122</text>
<text x="11.2" y="130.1">P125</text>
<text x="44.2" y="127.6">P121</text>
<text x="44.2" y="130.1">P124</text>
<text x="62" y="127.6">/RTS /BOOT 16</text>
<text x="67.1" y="130.1">/CTS</text>
<text x="100.1" y="127.6">P25</text>
<text x="102.6" y="130.1">GND</text>
<text x="122.9" y="127.1">ICE_LED3 P138</text>
<text x="8.6" y="137.8">GND</text>
<text x="11.2" y="132.7">P129</text>
<text x="11.2" y="135.2">P134</text>
<text x="44.2" y="132.7">P128</text>
<text x="44.2" y="135.2">P130</text>
<text x="46.7" y="137.8">GND</text>
<text x="62" y="135.2">ICE_CLK P2119</text>
<text x="64.5" y="137.8">GND</text>
<text x="67.1" y="132.7">P23</text>
<text x="100.1" y="132.7">P24</text>
<text x="100.1" y="135.2">P22</text>
<text x="100.1" y="137.8">P20</text>
<text x="122.9" y="144.9">ICE_LED4 P139</text>
</g>
</svg>
